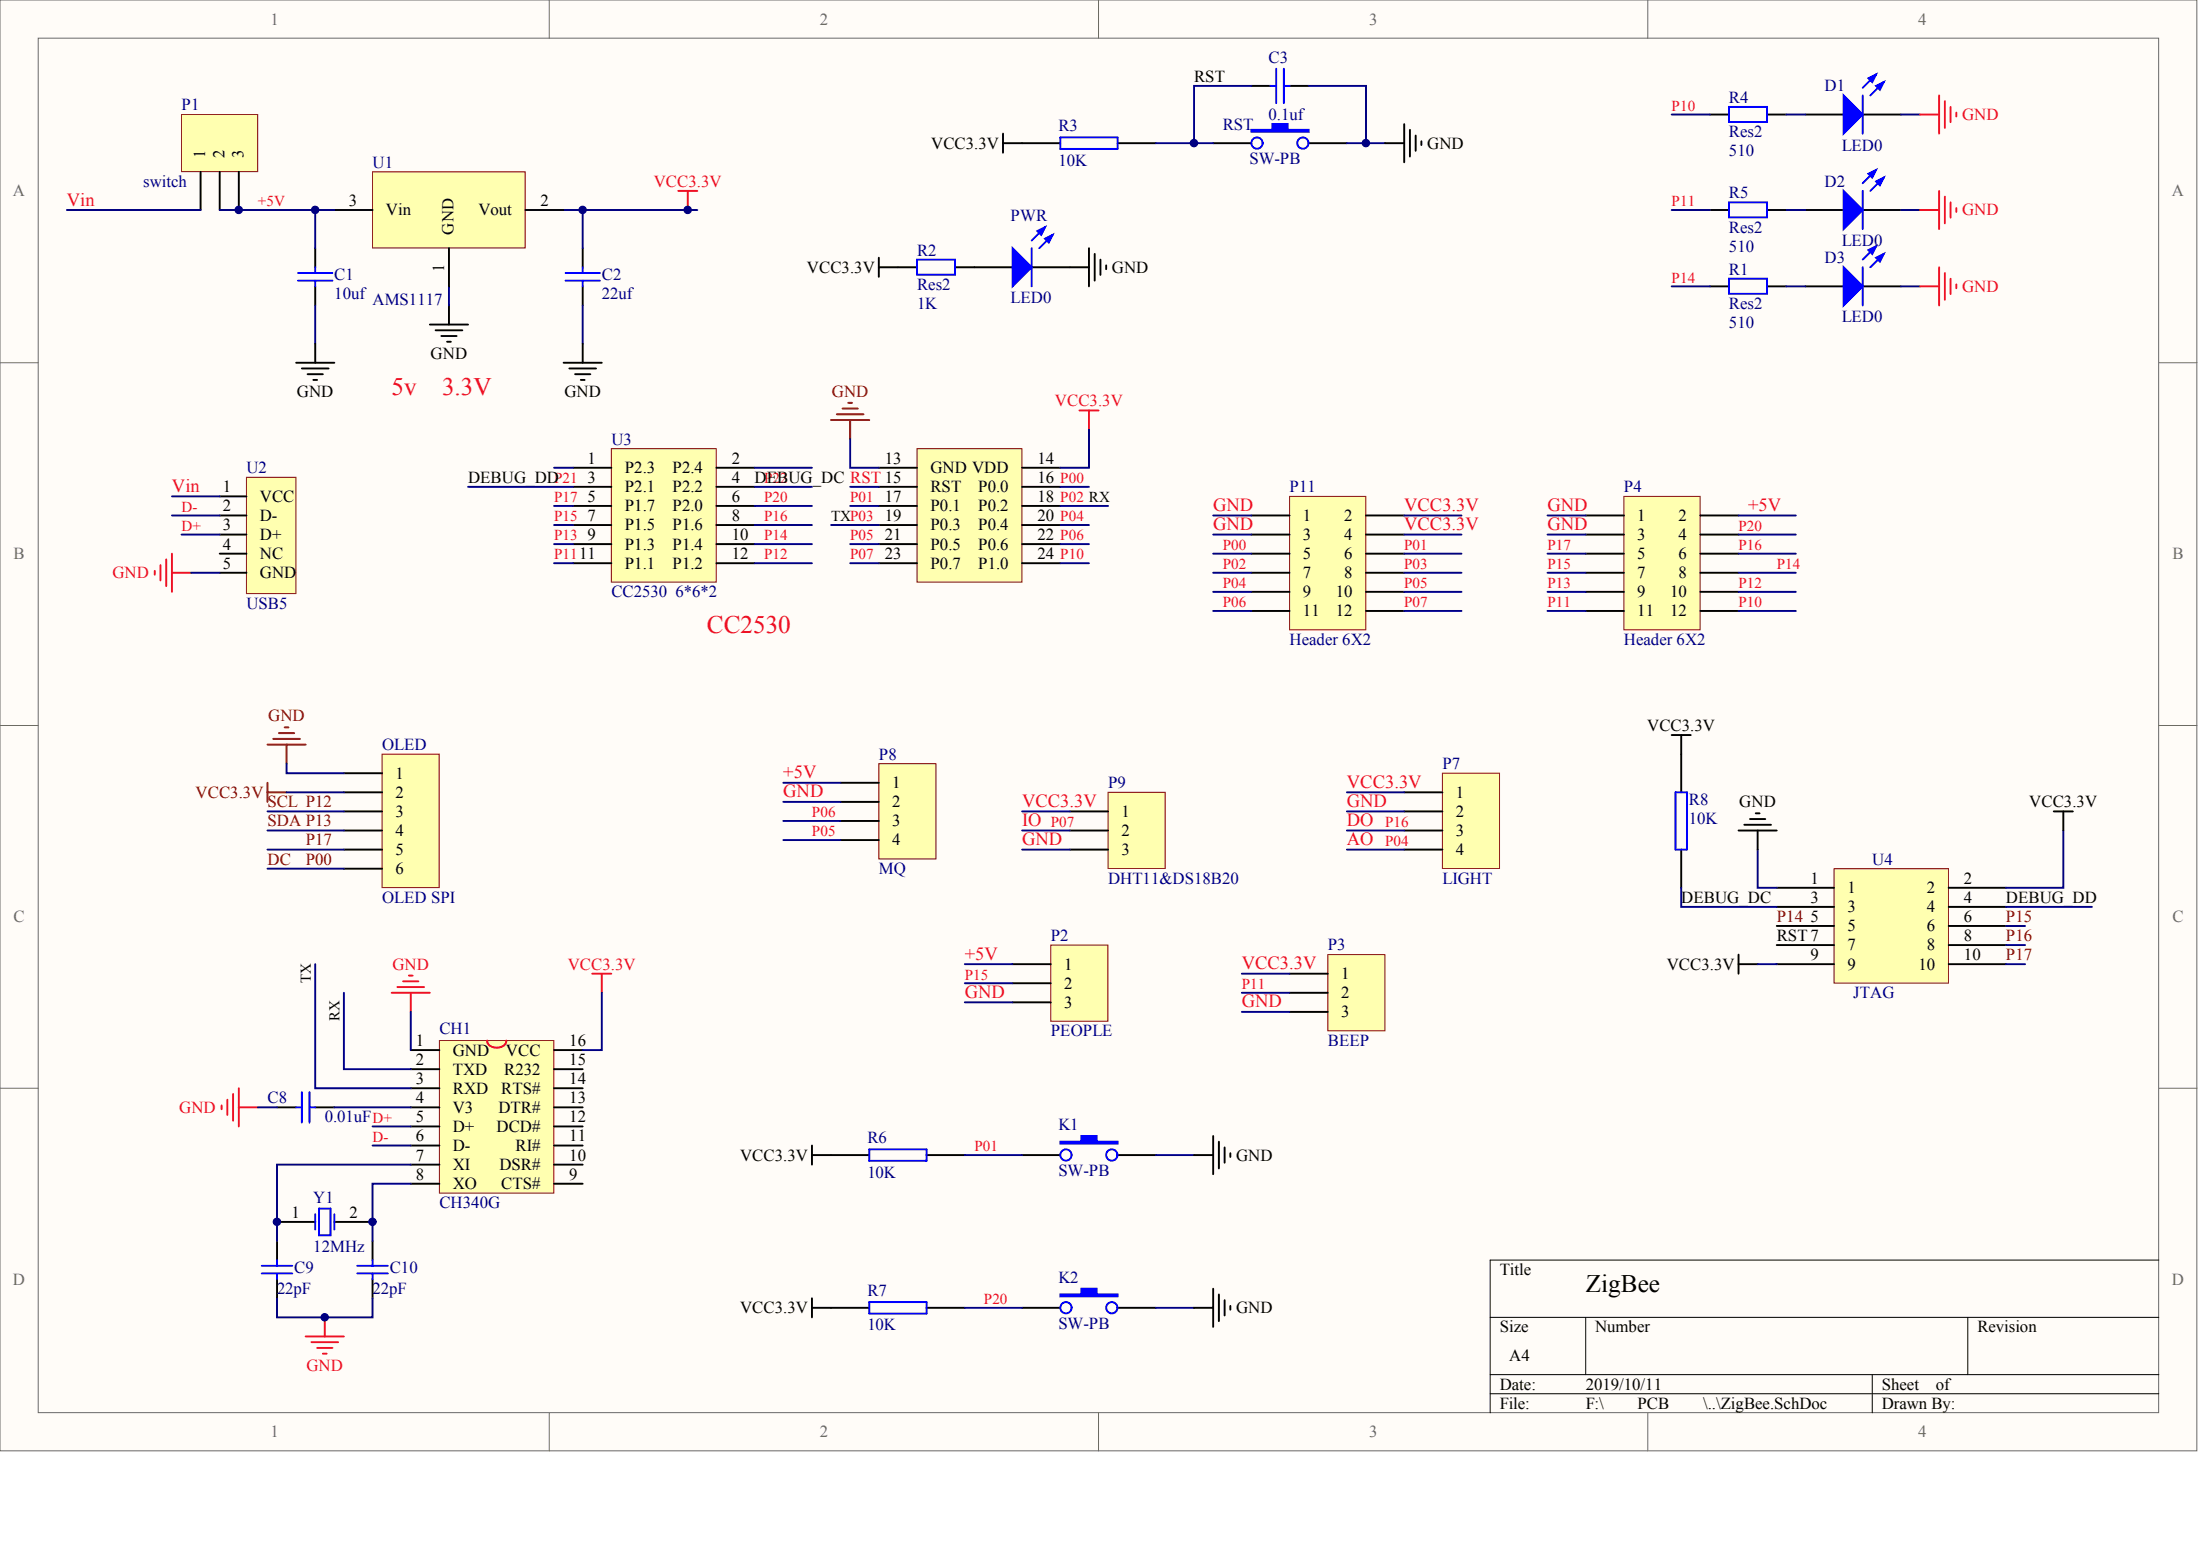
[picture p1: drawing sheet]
<svg xmlns="http://www.w3.org/2000/svg" width="840mm" height="594mm" viewBox="0 0 840 594" stroke-linecap="round" stroke-linejoin="round" font-family="sans-serif">
<g fill="#fffcf8" stroke="#696969" stroke-width=".38">
<path d="M0 0h838.4v553.6h-838.4z"/>
<path d="M14.6 14.6h809.2v524.4h-809.2z"/>
</g>
<path d="M209.6 0v14.6M419.2 0v14.6M628.9 0v14.6M0 138.4h14.6M823.9 138.4h14.6M0 276.8h14.6M823.9 276.8h14.6M0 415.2h14.6M823.9 415.2h14.6M209.6 539.1v14.5M419.2 539.1v14.5M628.9 539.1v14.5" fill="none" stroke="#696969" stroke-width=".38"/>
<path d="M823.9 480.8h-255.2v58.3M568.7 502.6h255.2M605.2 502.6v21.9M751 502.6v21.9M568.7 524.5h255.2M568.7 531.8h255.2M714.5 524.5v14.6" fill="none" stroke="#000" stroke-width=".38"/>
<path d="M319.4 158.1h10.2M321.5 155.9h5.9M323.7 153.7h1.5M317.2 160.3h14.5M324.5 160.3v7.2" fill="none" stroke="#800000" stroke-width=".73"/>
<g fill="none" stroke="#000" stroke-width=".73">
<path d="M477.6 32.8h7.3M492.2 32.8h7.2M382.8 54.6h21.9M382.8 51v7.3M426.5 54.6h14.6M463 54.6h14.6M499.4 54.6h14.6M528.6 54.6h7.3M535.9 47.3v14.6M538.1 49.5v10.2M540.3 51.7v5.8M542.5 53.9v1.5"/>
<path d="M652.6 43.7h7.3M674.4 43.7h7.3M689 43.7h14.6M710.9 43.7h14.6M335.4 98.3v7.3M415.6 94.7v14.6M417.8 96.9v10.2M420 99.1v5.8M652.6 80.1h7.3M674.4 80.1h7.3M689 80.1h14.6M710.9 80.1h14.6"/>
<path d="M335.4 102h14.6M364.6 102h21.8M393.7 102h21.9M422.2 101.3v1.4M652.6 109.3h7.3M674.4 109.3h7.3M689 109.3h14.6M710.9 109.3h14.6"/>
</g>
<g fill="none" stroke="#00f" stroke-width=".73">
<path d="M484.9 32.8h2.1M487 26.2v13.1M490 32.8h2.2M490 26.2v13.1M710.9 36.4v14.6M716 28.4l-5.1 5.1M718.9 31.3l-5.1 5.1M404.7 52.4h21.8v4.4h-21.8zM659.9 40.8h14.5v5.7h-14.5zM659.9 77.2h14.5v5.8h-14.5zM710.9 72.8v14.6M716 64.8l-5.1 5.1"/>
<path d="M718.9 67.7l-5.1 5.1M350 99.1h14.5v5.7h-14.5zM393.7 94.7v14.6M398.8 86.7l-5.1 5.1M401.7 89.6l-5.1 5.1M716 94l-5.1 5.1M718.9 96.9l-5.1 5.1M659.9 106.4h14.5v5.7h-14.5zM710.9 102v14.6"/>
<circle cx="479.7" cy="54.6" r="2.15"/>
<circle cx="497.2" cy="54.6" r="2.15"/>
</g>
<g fill="#00f" stroke="#00f" stroke-width=".73">
<path d="M386.4 94.7l7.3 7.3-7.3 7.3z"/>
<path d="M398.8 91.1l2.9-1.5-1.4 2.9z"/>
<path d="M395.9 88.1l2.9-1.4-1.4 2.9z"/>
<path d="M703.6 102l7.3 7.3-7.3 7.3z"/>
<path d="M716 98.3l2.9-1.4-1.4 2.9z"/>
<path d="M713.1 95.4l2.9-1.4-1.5 2.9z"/>
<path d="M703.6 36.4l7.3 7.3-7.3 7.3z"/>
<path d="M716 32.8l2.9-1.5-1.4 2.9z"/>
<path d="M713.1 29.9l2.9-1.5-1.5 2.9z"/>
<path d="M703.6 72.8l7.3 7.3-7.3 7.3z"/>
<path d="M716 69.2l2.9-1.5-1.4 3z"/>
<path d="M713.1 66.3l2.9-1.5-1.5 2.9z"/>
<path d="M477.6 49.5h8v-2.2h5.8v2.2h8v.8h-21.8z" fill-rule="evenodd"/>
</g>
<path d="M477.6 32.8h-21.9v21.8M499.4 32.8h21.9v21.8M441.1 54.6h21.9M514 54.6h14.6M681.7 43.7h7.3M725.5 43.7h7.3M681.7 80.1h7.3M725.5 80.1h7.3M638 109.3h14.6M681.7 109.3h7.3M725.5 109.3h7.3" fill="none" stroke="#000080" stroke-width=".73"/>
<path d="M700 331.5h43.6v43.6h-43.6z" fill="#ffffb0" stroke="#800000" stroke-width=".38"/>
<g fill="none" stroke="#000" stroke-width=".73">
<path d="M638 280.5h7.3M641.6 280.5v21.8M663.5 316.9h14.6M665.7 314.7h10.2M667.9 312.5h5.8M670.1 310.3h1.4M670.8 316.9v7.3M783.8 309.6h7.3M787.4 309.6v7.3M641.6 324.2v14.5M678.1 338.7h21.9M743.7 338.7h21.9"/>
<path d="M678.1 346h21.9M678.1 353.3h21.9M743.7 346h21.9M743.7 353.3h21.9M678.1 360.6h21.9M678.1 367.9h21.9M743.7 360.6h21.9M743.7 367.9h21.9"/>
</g>
<path d="M787.4 316.9v21.8h-21.8M641.6 338.7v7.3h36.5M670.8 324.2v14.5h7.3" fill="none" stroke="#000080" stroke-width=".73"/>
<path d="M639.4 302.3h4.4v21.9h-4.4z" fill="none" stroke="#00f" stroke-width=".73"/>
<path d="M167.7 397h43.7v58.2h-43.7z" fill="#ffffb0" stroke="#800000" stroke-width=".38"/>
<g fill="none" stroke="#000" stroke-width=".73">
<path d="M156.8 400.7h10.9M156.8 407.9h10.9M156.8 415.2h10.9M211.4 400.7h11M211.4 407.9h11M211.4 415.2h11M156.8 422.5h10.9M156.8 429.8h10.9M156.8 437.1h10.9M211.4 422.5h11M211.4 429.8h11M211.4 437.1h11"/>
<path d="M156.8 444.4h10.9M156.8 451.7h10.9M211.4 444.4h11M211.4 451.7h11"/>
</g>
<path d="M185.9 397a3.7 3.7 0 0 0 5.3 2.5l.8-.4a2.28 2.28 0 0 0 1.2-2.1" fill="none" stroke="#f00" stroke-width=".73"/>
<path d="M94.1 182.1h18.8v44.4h-18.8z" fill="#ffffb0" stroke="#800000" stroke-width=".38"/>
<g fill="none" stroke="#000" stroke-width=".73">
<path d="M83.8 189.4h10.3M83.8 196.7h10.3M83.8 204h10.3M83.8 211.3h10.3M83.8 218.5h10.3M105.7 422.5h7.3M120.3 422.5h7.3M105.7 466.2h14.6M105.7 473.5v7.3M127.6 466.2h14.6M142.2 473.5v7.3M105.7 488.1v7.3"/>
<path d="M142.2 488.1v7.3"/>
</g>
<g fill="none" stroke="#ee0e22" stroke-width=".73">
<path d="M740.1 36.4v14.6M742.2 38.6v10.2M732.8 43.7h7.3M744.4 40.8v5.8M746.6 43v1.4M740.1 72.8v14.6M742.2 75v10.2M744.4 77.2v5.8M746.6 79.4v1.5M732.8 80.1h7.3M732.8 109.3h7.3M740.1 102v14.6"/>
<path d="M742.2 104.2v10.2M744.4 106.4v5.8M746.6 108.5v1.5M59.1 217.8v1.5M61.2 215.6v5.9M63.4 213.4v10.2M65.6 211.3v14.5M65.6 218.5h7.3M149.5 378.8h14.6M151.7 376.6h10.2M153.8 374.4h5.9M156 372.2h1.5"/>
<path d="M156.8 378.8v7.3M226 371.5h7.3M229.7 371.5v7.3M86.8 419.6v5.8M89 417.4v10.2M91.1 415.2v14.6M84.6 421.8v1.4M91.1 422.5h7.3M116.7 509.9h14.5M118.8 512.1h10.3M121 514.3h5.9M123.2 516.5h1.5"/>
<path d="M123.9 502.6v7.3"/>
</g>
<g fill="none" stroke="#000080" stroke-width=".73">
<path d="M638 43.7h14.6M638 80.1h14.6M65.6 196.7h18.2M69.3 204h14.5M229.7 378.8v21.9h-7.3M156.8 386.1v14.6M98.4 422.5h7.3M127.6 422.5h29.2M142.2 429.8h14.6M142.2 437.1h14.6M156.8 444.4h-51.1v29.1M156.8 451.7h-14.6v21.8"/>
<path d="M105.7 495.4v7.2h36.5v-7.2"/>
</g>
<g fill="none" stroke="#00f" stroke-width=".73">
<path d="M115.2 416.7v11.6M118.1 416.7v11.6M113 422.5h2.2M118.1 422.5h2.2M120.3 463.3v5.8M121.8 461.1h4.3v10.2h-4.3zM127.6 463.3v5.8M99.9 483h11.7M99.9 485.9h11.7M105.7 480.8v2.2M105.7 485.9v2.2M136.3 483h11.7"/>
<path d="M136.3 485.9h11.7M142.2 480.8v2.2M142.2 485.9v2.2"/>
</g>
<path d="M422.9 302.3h21.8v29.1h-21.8z" fill="#ffffb0" stroke="#800000" stroke-width=".38"/>
<path d="M408.3 309.6h14.6M408.3 316.9h14.6M408.3 324.2h14.6" fill="none" stroke="#000" stroke-width=".73"/>
<path d="M390.1 309.6h18.2M390.1 316.9h18.2M390.1 324.2h18.2" fill="none" stroke="#000080" stroke-width=".73"/>
<path d="M550.5 295h21.8v36.4h-21.8z" fill="#ffffb0" stroke="#800000" stroke-width=".38"/>
<path d="M535.9 302.3h14.6M535.9 309.6h14.6M535.9 316.9h14.6M535.9 324.2h14.6" fill="none" stroke="#000" stroke-width=".73"/>
<path d="M514 302.3h21.9M514 309.6h21.9M514 316.9h21.9M514 324.2h21.9" fill="none" stroke="#000080" stroke-width=".73"/>
<g fill="#ffffb0" stroke="#800000" stroke-width=".38">
<path d="M233.3 171.2h40v50.9h-40z"/>
<path d="M350 171.2h40v50.9h-40z"/>
</g>
<g fill="none" stroke="#000" stroke-width=".73">
<path d="M218.7 178.5h14.6M273.4 178.5h14.6M335.4 178.5h14.6M390.1 178.5h14.6M218.7 185.8h14.6M218.7 193h14.6M273.4 185.8h14.6M273.4 193h14.6M335.4 185.8h14.6M335.4 193h14.6M390.1 185.8h14.6M390.1 193h14.6"/>
<path d="M218.7 200.3h14.6M218.7 207.6h14.6M218.7 214.9h14.6M273.4 200.3h14.6M273.4 207.6h14.6M273.4 214.9h14.6M335.4 200.3h14.6M335.4 207.6h14.6M335.4 214.9h14.6M390.1 200.3h14.6M390.1 207.6h14.6M390.1 214.9h14.6"/>
</g>
<g fill="none" stroke="#000080" stroke-width=".73">
<path d="M211.4 178.5h7.3M288 178.5h21.9M324.5 167.5v11h10.9M415.6 163.9v14.6h-10.9M178.6 185.8h40.1M211.4 193h7.3M288 185.8h21.9M288 193h21.9M324.5 185.8h10.9M324.5 193h10.9M404.7 185.8h10.9M404.7 193h18.2"/>
<path d="M211.4 200.3h7.3M211.4 207.6h7.3M211.4 214.9h7.3M288 200.3h21.9M288 207.6h21.9M288 214.9h21.9M317.2 200.3h18.2M324.5 207.6h10.9M324.5 214.9h10.9M404.7 200.3h10.9M404.7 207.6h10.9M404.7 214.9h10.9"/>
<path d="M120.3 367.9v47.3h36.5M131.2 378.8v29.1h25.6"/>
</g>
<path d="M412 156.6h7.2M415.6 156.6v7.3" fill="none" stroke="#ee0e22" stroke-width=".73"/>
<path d="M492.2 189.4h29v50.9h-29z" fill="#ffffb0" stroke="#800000" stroke-width=".38"/>
<path d="M477.6 196.7h14.6M521.3 196.7h14.6M477.6 204h14.6M477.6 211.3h14.6M477.6 218.5h14.6M521.3 204h14.6M521.3 211.3h14.6M521.3 218.5h14.6M477.6 225.8h14.6M477.6 233.1h14.6M521.3 225.8h14.6M521.3 233.1h14.6" fill="none" stroke="#000" stroke-width=".73"/>
<path d="M619.7 189.4h29.1v50.9h-29.1z" fill="#ffffb0" stroke="#800000" stroke-width=".38"/>
<g fill="none" stroke="#000" stroke-width=".73">
<path d="M605.2 196.7h14.5M648.9 196.7h14.6M605.2 204h14.5M605.2 211.3h14.5M605.2 218.5h14.5M648.9 204h14.6M648.9 211.3h14.6M648.9 218.5h14.6M605.2 225.8h14.5M605.2 233.1h14.5M648.9 225.8h14.6M648.9 233.1h14.6"/>
<path d="M663.5 364.2v7.3M663.5 367.9h7.3M309.9 437.1v7.3M463 433.4v14.6M465.2 435.6v10.2M467.4 437.8v5.8M469.6 440v1.5M309.9 440.7h21.8M353.6 440.7h14.6M390.1 440.7h14.6M426.5 440.7h14.6M455.7 440.7h7.3"/>
<path d="M309.9 495.4v7.2M309.9 499h21.8M353.6 499h14.6M390.1 499h14.6M426.5 499h14.6M455.7 499h7.3M463 491.7v14.6M465.2 493.9v10.2M467.4 496.1v5.8M469.6 498.3v1.4"/>
</g>
<g fill="none" stroke="#000080" stroke-width=".73">
<path d="M463 196.7h14.6M535.9 196.7h21.9M590.6 196.7h14.6M663.5 196.7h21.9M463 204h14.6M463 211.3h14.6M463 218.5h14.6M535.9 204h21.9M535.9 211.3h21.9M535.9 218.5h21.9M590.6 204h14.6M590.6 211.3h14.6"/>
<path d="M590.6 218.5h14.6M663.5 204h21.9M663.5 211.3h21.9M663.5 218.5h21.9M463 225.8h14.6M463 233.1h14.6M535.9 225.8h21.9M535.9 233.1h21.9M590.6 225.8h14.6M590.6 233.1h14.6M663.5 225.8h21.9M663.5 233.1h21.9"/>
<path d="M670.8 367.9h7.3M368.2 440.7h21.9M441.1 440.7h14.6M368.2 499h21.9M441.1 499h14.6"/>
</g>
<g fill="none" stroke="#00f" stroke-width=".73">
<path d="M331.7 438.5h21.9v4.4h-21.9zM331.7 496.8h21.9v4.4h-21.9z"/>
<circle cx="406.8" cy="440.7" r="2.15"/>
<circle cx="424.3" cy="440.7" r="2.15"/>
<circle cx="406.8" cy="499" r="2.15"/>
<circle cx="424.3" cy="499" r="2.15"/>
</g>
<g fill="#00f" stroke="#00f" stroke-width=".73">
<path d="M404.7 435.6h8v-2.2h5.8v2.2h8v.8h-21.8z" fill-rule="evenodd"/>
<path d="M404.7 493.9h8v-2.2h5.8v2.2h8v.7h-21.8z" fill-rule="evenodd"/>
</g>
<path d="M335.4 291.4h21.8v36.3h-21.8z" fill="#ffffb0" stroke="#800000" stroke-width=".38"/>
<path d="M320.8 298.7h14.6M320.8 306h14.6M320.8 313.2h14.6M320.8 320.5h14.6" fill="none" stroke="#000" stroke-width=".73"/>
<path d="M65.6 189.4h18.2M72.9 218.5h10.9M298.9 298.7h21.9M298.9 306h21.9M298.9 313.2h21.9M298.9 320.5h21.9M765.6 346h32.8" fill="none" stroke="#000080" stroke-width=".73"/>
<path d="M145.8 287.7h21.8v51h-21.8z" fill="#ffffb0" stroke="#800000" stroke-width=".38"/>
<g fill="none" stroke="#000" stroke-width=".73">
<path d="M120.3 94.7v7.3M222.4 94.7v7.3M120.3 109.3v7.3M171.3 116.6v7.2M222.4 109.3v7.3M113 138.4h14.6M120.3 131.1v7.3M164.1 123.8h14.5M166.2 126h10.2M168.4 128.2h5.9M170.6 130.4h1.5M215.1 138.4h14.6"/>
<path d="M222.4 131.1v7.3M115.2 140.6h10.2M117.4 142.8h5.8M119.6 145h1.4M217.3 140.6h10.2M219.5 142.8h5.8M221.7 145h1.4M131.2 295h14.6M131.2 302.3h14.6M131.2 309.6h14.6M131.2 316.9h14.6M131.2 324.2h14.6"/>
<path d="M131.2 331.5h14.6"/>
</g>
<path d="M106.5 279.7h5.8M108.6 277.5h1.5M102.1 284.1h14.6M102.1 298.7v7.3M104.3 281.9h10.2M109.4 284.1v7.3M102.1 302.3h7.3" fill="none" stroke="#800000" stroke-width=".73"/>
<path d="M120.3 80.1v14.6M215.1 80.1h7.3v14.6M222.4 80.1h43.7M120.3 116.6v14.5M171.3 109.3v7.3M222.4 116.6v14.5M109.4 291.4v3.6h21.8M102.1 309.6h29.1M102.1 316.9h29.1M109.4 302.3h21.8M102.1 324.2h29.1M102.1 331.5h29.1" fill="none" stroke="#000080" stroke-width=".73"/>
<path d="M113.7 107.1h13.2M113.7 104.2h13.2M120.3 102v2.2M120.3 107.1v2.2M215.8 107.1h13.1M215.8 104.2h13.1M222.4 102v2.2M222.4 107.1v2.2" fill="none" stroke="#00f" stroke-width=".73"/>
<path d="M142.2 65.6h58.2v29h-58.2z" fill="#ffffb0" stroke="#800000" stroke-width=".38"/>
<path d="M127.6 80.1h14.6M171.3 94.7v14.6M200.5 80.1h14.6" fill="none" stroke="#000" stroke-width=".73"/>
<path d="M69.3 43.7h29.1v21.8h-29.1z" fill="#ffffb0" stroke="#800000" stroke-width=".38"/>
<path d="M76.6 65.6v14.5M83.8 65.6v14.5M91.1 65.6v14.5" fill="none" stroke="#000" stroke-width=".73"/>
<path d="M25.5 80.1h51.1M83.8 80.1h43.8" fill="none" stroke="#000080" stroke-width=".73"/>
<path d="M401 360.6h21.8v29.1h-21.8z" fill="#ffffb0" stroke="#800000" stroke-width=".38"/>
<path d="M386.4 367.9h14.6M386.4 375.2h14.6M386.4 382.4h14.6" fill="none" stroke="#000" stroke-width=".73"/>
<path d="M368.2 367.9h18.2M368.2 375.2h18.2M368.2 382.4h18.2" fill="none" stroke="#000080" stroke-width=".73"/>
<path d="M506.7 364.2h21.8v29.1h-21.8z" fill="#ffffb0" stroke="#800000" stroke-width=".38"/>
<path d="M492.2 371.5h14.5M492.2 378.8h14.5M492.2 386.1h14.5" fill="none" stroke="#000" stroke-width=".73"/>
<path d="M765.6 353.3h7.3M473.9 371.5h18.3M473.9 378.8h18.3M765.6 360.6h7.3M765.6 367.9h7.3M473.9 386.1h18.3" fill="none" stroke="#000080" stroke-width=".73"/>
<path d="M258.8 72.8h7.3M262.5 72.8v7.3" fill="none" stroke="#ee0e22" stroke-width=".73"/>
<g fill="#000080" stroke="#000080" stroke-width=".38">
<circle cx="91.1" cy="80.1" r="1.42"/>
<circle cx="105.7" cy="466.2" r="1.42"/>
<circle cx="120.3" cy="80.1" r="1.42"/>
<circle cx="123.9" cy="502.6" r="1.42"/>
<circle cx="142.1" cy="466.2" r="1.42"/>
<circle cx="222.3" cy="80.1" r="1.42"/>
<circle cx="262.4" cy="80.1" r="1.42"/>
<circle cx="455.7" cy="54.6" r="1.42"/>
<circle cx="521.3" cy="54.6" r="1.42"/>
</g>
<g font-size="9.6" fill="#ee0e22">
<text x="149.5" y="150.6">5v</text>
<text x="168.7" y="150.6">3.3V</text>
<text x="269.8" y="241.7">CC2530</text>
</g>
<text font-size="9.6" x="605.2" y="493">ZigBee</text>
<g font-size="7.1" fill="#ee0e22">
<text x="25.5" y="78.4">Vin</text>
<text x="65.6" y="187.7">Vin</text>
<text x="463" y="195">GND</text>
<text x="535.9" y="195">VCC3.3V</text>
<text x="590.6" y="195">GND</text>
<text x="667.1" y="195">+5V</text>
<text x="463" y="202.3">GND</text>
<text x="535.9" y="202.3">VCC3.3V</text>
<text x="590.6" y="202.3">GND</text>
<text x="298.9" y="297">+5V</text>
<text x="298.9" y="304.2">GND</text>
<text x="514" y="300.6">VCC3.3V</text>
<text x="390.1" y="307.9">VCC3.3V</text>
<text x="514" y="307.9">GND</text>
<text x="390.1" y="315.2">IO</text>
<text x="514" y="315.2">DO</text>
<text x="390.1" y="322.5">GND</text>
<text x="514" y="322.5">AO</text>
<text x="368.2" y="366.2">+5V</text>
<text x="473.9" y="369.8">VCC3.3V</text>
<text x="368.2" y="380.7">GND</text>
<text x="473.9" y="384.4">GND</text>
</g>
<g font-size="6.4" fill="#696969">
<text x="103.2" y="9.3">1</text>
<text x="312.9" y="9.3">2</text>
<text x="522.5" y="9.3">3</text>
<text x="732.1" y="9.3">4</text>
<text x="5" y="74.9">A</text>
<text x="828.9" y="74.9">A</text>
<text x="5.2" y="213.3">B</text>
<text x="829.1" y="213.3">B</text>
<text x="5.2" y="351.7">C</text>
<text x="829.1" y="351.7">C</text>
<text x="5" y="490.1">D</text>
<text x="828.9" y="490.1">D</text>
<text x="103.2" y="548.4">1</text>
<text x="312.9" y="548.4">2</text>
<text x="522.5" y="548.4">3</text>
<text x="732.1" y="548.4">4</text>
</g>
<g font-size="6.4" fill="#000080">
<text x="484.1" y="23.9">C3</text>
<text x="696.3" y="34.8">D1</text>
<text x="659.9" y="39.2">R4</text>
<text x="69.3" y="42.1">P1</text>
<text x="484.1" y="45.8">0.1uf</text>
<text x="403.9" y="50.1">R3</text>
<text x="466.6" y="49.4">RST</text>
<text x="659.9" y="52.3">Res2</text>
<text x="659.9" y="59.6">510</text>
<text x="702.9" y="57.4">LED0</text>
<text x="142.2" y="64">U1</text>
<text x="403.9" y="63.3">10K</text>
<text x="476.8" y="62.5">SW-PB</text>
<text x="54.7" y="71.3">switch</text>
<text x="696.3" y="71.3">D2</text>
<text x="659.9" y="75.6">R5</text>
<text x="385.7" y="84.4">PWR</text>
<text x="659.9" y="88.8">Res2</text>
<text x="702.9" y="93.9">LED0</text>
<text x="350" y="97.5">R2</text>
<text x="659.9" y="96">510</text>
<text x="696.3" y="100.4">D3</text>
<text x="127.6" y="107">C1</text>
<text x="229.7" y="107">C2</text>
<text x="659.9" y="104.8">R1</text>
<text x="350" y="110.6">Res2</text>
<text x="127.6" y="114.3">10uf</text>
<text x="142.2" y="116.4">AMS1117</text>
<text x="229.7" y="114.3">22uf</text>
<text x="350" y="117.9">1K</text>
<text x="385.7" y="115.7">LED0</text>
<text x="659.9" y="117.9">Res2</text>
<text x="659.9" y="125.2">510</text>
<text x="702.9" y="123">LED0</text>
<text x="233.3" y="169.6">U3</text>
<text x="94.1" y="180.5">U2</text>
<text x="492.2" y="187.8">P11</text>
<text x="619.7" y="187.8">P4</text>
<text x="233.3" y="227.9">CC2530 6*6*2</text>
<text x="94.1" y="232.3">USB5</text>
<text x="492.2" y="246.1">Header 6X2</text>
<text x="619.7" y="246.1">Header 6X2</text>
<text x="145.8" y="286.2">OLED</text>
<text x="335.4" y="289.8">P8</text>
<text x="550.5" y="293.5">P7</text>
<text x="422.9" y="300.7">P9</text>
<text x="644.5" y="307.3">R8</text>
<text x="644.5" y="314.6">10K</text>
<text x="714.5" y="329.9">U4</text>
<text x="335.4" y="333.5">MQ</text>
<text x="422.9" y="337.2">DHT11&amp;DS18B20</text>
<text x="550.5" y="337.2">LIGHT</text>
<text x="145.8" y="344.5">OLED SPI</text>
<text x="401" y="359">P2</text>
<text x="506.7" y="362.7">P3</text>
<text x="707.2" y="380.9">JTAG</text>
<text x="167.7" y="394.7">CH1</text>
<text x="401" y="395.4">PEOPLE</text>
<text x="506.7" y="399.1">BEEP</text>
<text x="102.1" y="420.9">C8</text>
<text x="123.9" y="428.2">0.01uFD+</text>
<text x="403.9" y="431.1">K1</text>
<text x="331" y="436.2">R6</text>
<text x="331" y="449.4">10K</text>
<text x="403.9" y="448.6">SW-PB</text>
<text x="119.6" y="458.8">Y1</text>
<text x="167.7" y="461">CH340G</text>
<text x="119.6" y="477.8">12MHz</text>
<text x="112.3" y="485.8">C9</text>
<text x="148.7" y="485.8">C10</text>
<text x="403.9" y="489.4">K2</text>
<text x="105.7" y="493.8">22pF</text>
<text x="142.2" y="493.8">22pF</text>
<text x="331" y="494.5">R7</text>
<text x="331" y="507.6">10K</text>
<text x="403.9" y="506.9">SW-PB</text>
</g>
<g font-size="6.4">
<text x="455.7" y="31.2">RST</text>
<text x="355.4" y="56.7">VCC3.3V</text>
<text x="544.6" y="56.7">GND</text>
<text x="133.1" y="78.6">3</text>
<text x="147.3" y="82.2">Vin</text>
<text x="182.6" y="82.2">Vout</text>
<text x="206.3" y="78.6">2</text>
<text x="308" y="104.1">VCC3.3V</text>
<text x="424.3" y="104.1">GND</text>
<text x="164.3" y="136.8">GND</text>
<text x="113.3" y="151.4">GND</text>
<text x="215.4" y="151.4">GND</text>
<text x="224.3" y="176.9">1</text>
<text x="279.3" y="176.9">2</text>
<text x="337.7" y="176.9">13</text>
<text x="395.9" y="176.9">14</text>
<text x="178.6" y="184.2">DEBUG_DDP21</text>
<text x="224.3" y="184.2">3</text>
<text x="238.4" y="180.5">P2.3</text>
<text x="256.6" y="180.5">P2.4</text>
<text x="279.3" y="184.2">4</text>
<text x="288" y="184.2">DEBUG_DC RST 15</text>
<text x="355.1" y="180.5">GND VDD</text>
<text x="395.9" y="184.2">16 P00</text>
<text x="85" y="187.8">1</text>
<text x="99.2" y="191.5">VCC</text>
<text x="224.3" y="191.5">5</text>
<text x="238.4" y="187.8">P2.1</text>
<text x="256.6" y="187.8">P2.2</text>
<text x="279.3" y="191.5">6</text>
<text x="337.7" y="191.5">17</text>
<text x="355.1" y="187.8">RST</text>
<text x="373.3" y="187.8">P0.0</text>
<text x="395.9" y="191.5">18 P02 RX</text>
<text x="85" y="195.1">2</text>
<text x="238.4" y="195.1">P1.7</text>
<text x="256.6" y="195.1">P2.0</text>
<text x="355.1" y="195.1">P0.1</text>
<text x="373.3" y="195.1">P0.2</text>
<text x="85" y="202.4">3</text>
<text x="99.2" y="198.8">D-</text>
<text x="224.3" y="198.8">7</text>
<text x="238.4" y="202.4">P1.5</text>
<text x="256.6" y="202.4">P1.6</text>
<text x="279.3" y="198.8">8</text>
<text x="337.7" y="198.8">19</text>
<text x="355.1" y="202.4">P0.3</text>
<text x="373.3" y="202.4">P0.4</text>
<text x="395.9" y="198.8">20 P04</text>
<text x="497.3" y="198.8">1</text>
<text x="513" y="198.8">2</text>
<text x="624.9" y="198.8">1</text>
<text x="640.6" y="198.8">2</text>
<text x="85" y="209.7">4</text>
<text x="99.2" y="206">D+</text>
<text x="224.3" y="206">9</text>
<text x="238.4" y="209.7">P1.3</text>
<text x="256.6" y="209.7">P1.4</text>
<text x="279.3" y="206">10</text>
<text x="337.7" y="206">21</text>
<text x="355.1" y="209.7">P0.5</text>
<text x="373.3" y="209.7">P0.6</text>
<text x="395.9" y="206">22 P06</text>
<text x="497.3" y="206">3</text>
<text x="513" y="206">4</text>
<text x="624.9" y="206">3</text>
<text x="640.6" y="206">4</text>
<text x="99.2" y="213.3">NC</text>
<text x="279.3" y="213.3">12</text>
<text x="337.7" y="213.3">23</text>
<text x="395.9" y="213.3">24 P10</text>
<text x="497.3" y="213.3">5</text>
<text x="513" y="213.3">6</text>
<text x="624.9" y="213.3">5</text>
<text x="640.6" y="213.3">6</text>
<text x="85" y="217">5</text>
<text x="99.2" y="220.6">GND</text>
<text x="238.4" y="217">P1.1</text>
<text x="256.6" y="217">P1.2</text>
<text x="355.1" y="217">P0.7</text>
<text x="373.3" y="217">P1.0</text>
<text x="497.3" y="220.6">7</text>
<text x="513" y="220.6">8</text>
<text x="624.9" y="220.6">7</text>
<text x="640.6" y="220.6">8</text>
<text x="497.3" y="227.9">9</text>
<text x="509.8" y="227.9">10</text>
<text x="624.9" y="227.9">9</text>
<text x="637.4" y="227.9">10</text>
<text x="497.3" y="235.2">11</text>
<text x="509.8" y="235.2">12</text>
<text x="624.9" y="235.2">11</text>
<text x="637.4" y="235.2">12</text>
<text x="628.6" y="278.9">VCC3.3V</text>
<text x="150.9" y="297.1">1</text>
<text x="150.9" y="304.4">2</text>
<text x="340.5" y="300.7">1</text>
<text x="555.6" y="304.4">1</text>
<text x="150.9" y="311.7">3</text>
<text x="340.5" y="308">2</text>
<text x="428" y="311.7">1</text>
<text x="555.6" y="311.7">2</text>
<text x="663.8" y="308">GND</text>
<text x="774.5" y="308">VCC3.3V</text>
<text x="340.5" y="315.3">3</text>
<text x="150.9" y="319">4</text>
<text x="340.5" y="322.6">4</text>
<text x="428" y="319">2</text>
<text x="555.6" y="319">3</text>
<text x="150.9" y="326.2">5</text>
<text x="428" y="326.2">3</text>
<text x="555.6" y="326.2">4</text>
<text x="150.9" y="333.5">6</text>
<text x="690.9" y="337.2">1</text>
<text x="705.1" y="340.8">1</text>
<text x="735.4" y="340.8">2</text>
<text x="749.5" y="337.2">2</text>
<text x="641.6" y="344.5">DEBUG_DC</text>
<text x="690.9" y="344.5">3</text>
<text x="749.5" y="344.5">4</text>
<text x="765.6" y="344.5">DEBUG_DD</text>
<text x="690.9" y="351.7">5</text>
<text x="705.1" y="348.1">3</text>
<text x="735.4" y="348.1">4</text>
<text x="749.5" y="351.7">6</text>
<text x="678.1" y="359">RST7</text>
<text x="705.1" y="355.4">5</text>
<text x="735.4" y="355.4">6</text>
<text x="749.5" y="359">8</text>
<text x="705.1" y="362.7">7</text>
<text x="735.4" y="362.7">8</text>
<text x="406.1" y="369.9">1</text>
<text x="636.1" y="369.9">VCC3.3V</text>
<text x="690.9" y="366.3">9</text>
<text x="705.1" y="369.9">9</text>
<text x="732.2" y="369.9">10</text>
<text x="749.5" y="366.3">10</text>
<text x="406.1" y="377.2">2</text>
<text x="511.8" y="373.6">1</text>
<text x="511.8" y="380.9">2</text>
<text x="406.1" y="384.5">3</text>
<text x="511.8" y="388.2">3</text>
<text x="158.7" y="399.1">1</text>
<text x="217.3" y="399.1">16</text>
<text x="158.7" y="406.4">2</text>
<text x="172.8" y="402.7">GND</text>
<text x="193.1" y="402.7">VCC</text>
<text x="217.3" y="406.4">15</text>
<text x="158.7" y="413.7">3</text>
<text x="172.8" y="410">TXD</text>
<text x="192.4" y="410">R232</text>
<text x="217.3" y="413.7">14</text>
<text x="172.8" y="417.3">RXD</text>
<text x="191.3" y="417.3">RTS#</text>
<text x="158.7" y="420.9">4</text>
<text x="172.8" y="424.6">V3</text>
<text x="190.2" y="424.6">DTR#</text>
<text x="217.3" y="420.9">13</text>
<text x="158.7" y="428.2">5</text>
<text x="172.8" y="431.9">D+</text>
<text x="189.5" y="431.9">DCD#</text>
<text x="217.3" y="428.2">12</text>
<text x="158.7" y="435.5">6</text>
<text x="217.3" y="435.5">11</text>
<text x="158.7" y="442.8">7</text>
<text x="172.8" y="439.2">D-</text>
<text x="196.8" y="439.2">RI#</text>
<text x="217.3" y="442.8">10</text>
<text x="282.5" y="442.8">VCC3.3V</text>
<text x="471.7" y="442.8">GND</text>
<text x="172.8" y="446.4">XI</text>
<text x="190.6" y="446.4">DSR#</text>
<text x="158.7" y="450.1">8</text>
<text x="172.8" y="453.7">XO</text>
<text x="191.3" y="453.7">CTS#</text>
<text x="217.3" y="450.1">9</text>
<text x="111.3" y="464.7">1</text>
<text x="133.4" y="464.7">2</text>
<text x="572.4" y="486.5">Title</text>
<text x="282.5" y="501.1">VCC3.3V</text>
<text x="471.7" y="501.1">GND</text>
<text x="572.4" y="508.4">Size</text>
<text x="608.8" y="508.4">Number</text>
<text x="754.6" y="508.4">Revision</text>
<text x="576" y="519.3">A4</text>
<text x="572.4" y="530.2">Date:</text>
<text x="605.2" y="530.2">2019/10/11</text>
<text x="718.2" y="530.2">Sheet</text>
<text x="738.8" y="530.2">of</text>
<text x="572.4" y="537.5">File:</text>
<text x="605.2" y="537.5">F:\</text>
<text x="624.9" y="537.5">PCB</text>
<text x="650" y="537.5">\..\ZigBee.SchDoc</text>
<text x="718.2" y="537.5">Drawn By:</text>
</g>
<g font-size="6.4" fill="#ee0e22">
<text x="748.8" y="45.8">GND</text>
<text x="249.5" y="71.3">VCC3.3V</text>
<text x="748.8" y="82.2">GND</text>
<text x="748.8" y="111.3">GND</text>
<text x="402.6" y="155">VCC3.3V</text>
<text x="42.9" y="220.6">GND</text>
<text x="149.8" y="369.9">GND</text>
<text x="216.7" y="369.9">VCC3.3V</text>
<text x="68.4" y="424.6">GND</text>
<text x="117" y="522.9">GND</text>
</g>
<g font-size="6.4" fill="#800000">
<text x="317.5" y="151.4">GND</text>
<text x="102.4" y="275.2">GND</text>
<text x="74.7" y="304.4">VCC3.3V</text>
<text x="102.1" y="308">SCL P12</text>
<text x="102.1" y="315.3">SDA P13</text>
<text x="116.7" y="322.6">P17</text>
<text x="102.1" y="329.9">DC</text>
<text x="116.7" y="329.9">P00</text>
<text x="678.1" y="351.7">P14</text>
<text x="765.6" y="351.7">P15</text>
<text x="765.6" y="359">P16</text>
<text x="765.6" y="366.3">P17</text>
</g>
<g font-size="6.3">
<text x="78.3" y="60.5" transform="rotate(-90 78.3 60.5)">1</text>
<text x="85.6" y="60.5" transform="rotate(-90 85.6 60.5)">2</text>
<text x="92.9" y="60.5" transform="rotate(-90 92.9 60.5)">3</text>
<text x="173.1" y="89.6" transform="rotate(-90 173.1 89.6)">GND</text>
<text x="169.5" y="103.8" transform="rotate(-90 169.5 103.8)">1</text>
</g>
<g font-size="5.8" fill="#ee0e22">
<text x="638" y="42.3">P10</text>
<text x="98.4" y="78.7">+5V</text>
<text x="638" y="78.7">P11</text>
<text x="638" y="107.8">P14</text>
<text x="291.6" y="184.3">P22</text>
<text x="211.4" y="191.6">P17</text>
<text x="291.6" y="191.6">P20</text>
<text x="324.5" y="191.6">P01</text>
<text x="69.3" y="195.3">D-</text>
<text x="69.3" y="202.5">D+</text>
<text x="211.4" y="198.9">P15</text>
<text x="291.6" y="198.9">P16</text>
<text x="663.5" y="202.5">P20</text>
<text x="211.4" y="206.2">P13</text>
<text x="291.6" y="206.2">P14</text>
<text x="324.5" y="206.2">P05</text>
<text x="466.6" y="209.8">P00</text>
<text x="535.9" y="209.8">P01</text>
<text x="590.6" y="209.8">P17</text>
<text x="663.5" y="209.8">P16</text>
<text x="211.4" y="213.5">P1111</text>
<text x="291.6" y="213.5">P12</text>
<text x="324.5" y="213.5">P07</text>
<text x="466.6" y="217.1">P02</text>
<text x="535.9" y="217.1">P03</text>
<text x="590.6" y="217.1">P15</text>
<text x="678.1" y="217.1">P14</text>
<text x="466.6" y="224.4">P04</text>
<text x="535.9" y="224.4">P05</text>
<text x="590.6" y="224.4">P13</text>
<text x="663.5" y="224.4">P12</text>
<text x="466.6" y="231.7">P06</text>
<text x="535.9" y="231.7">P07</text>
<text x="590.6" y="231.7">P11</text>
<text x="663.5" y="231.7">P10</text>
<text x="309.9" y="311.8">P06</text>
<text x="401" y="315.5">P07</text>
<text x="528.6" y="315.5">P16</text>
<text x="309.9" y="319.1">P05</text>
<text x="528.6" y="322.7">P04</text>
<text x="368.2" y="373.7">P15</text>
<text x="473.9" y="377.4">P11</text>
<text x="142.2" y="435.7">D-</text>
<text x="371.8" y="439.3">P01</text>
<text x="375.5" y="497.6">P20</text>
</g>
<text font-size="5.8" x="317.2" y="198.9">TXP03</text>
<g font-size="5.7">
<text x="118.6" y="375.2" transform="rotate(-90 118.6 375.2)">TX</text>
<text x="129.5" y="389.7" transform="rotate(-90 129.5 389.7)">RX</text>
</g>
</svg>
